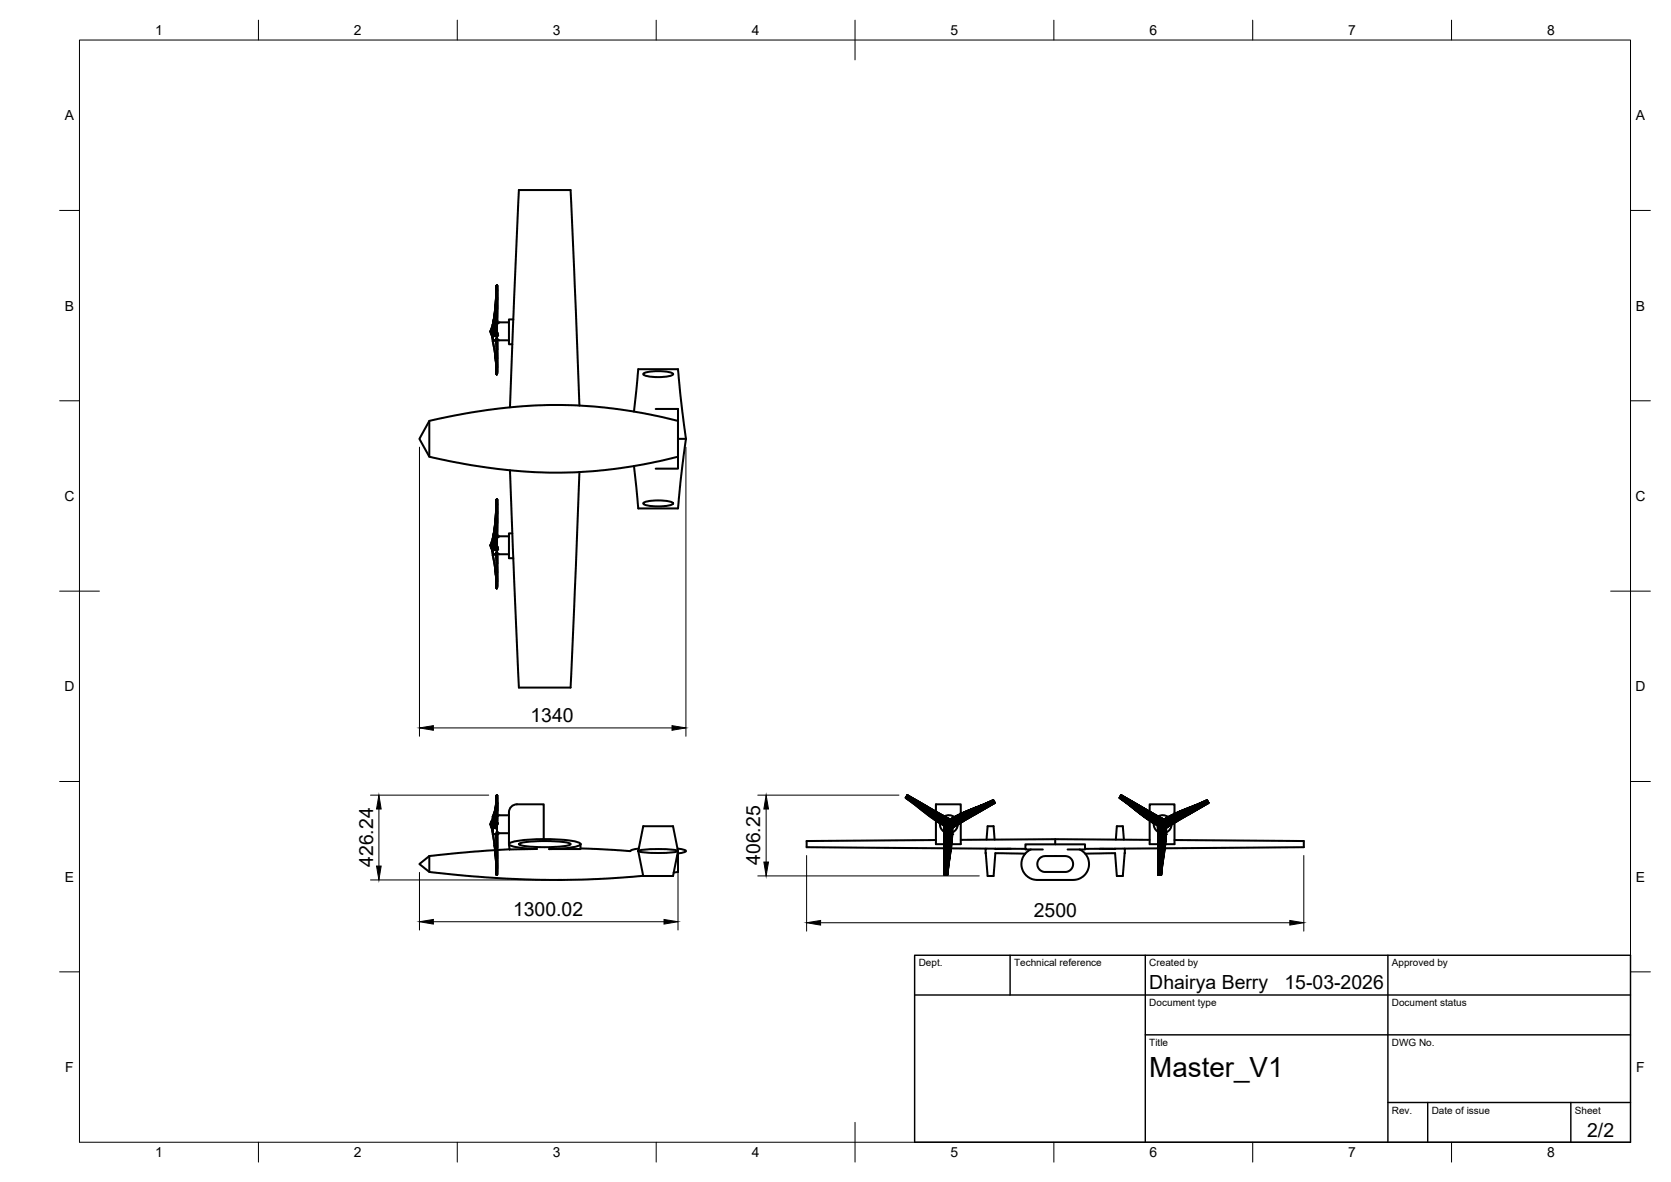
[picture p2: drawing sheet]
<svg xmlns="http://www.w3.org/2000/svg" width="420mm" height="297mm" viewBox="0 0 420 297" stroke-linecap="round" stroke-linejoin="round" font-family="sans-serif">
<!-- layer: Visible -->
<g fill="none" stroke="#000" stroke-width=".51">
<path d="M124.2 79.8l-.2 1.6M124.5 77.9l-.5 3.5M124.7 75.1l-.7 6.2 .6-4.6M124.8 71.8l-.3 8.9-.3 1.6M124.8 71.9l-.2 6.1-.3 2.9zM124.9 71.8l-.2 6.6-.2 2.3zM124.9 71.7l-.2 10.8M124.9 71.7l-.1 10.7M124.9 71.7v10.6M124.9 71.7l-.1 8.8M125 71.7v8.8M125 71.7v8.9"/>
<path d="M125 72l-.1-.3-.4 6.7-.4 2.7 .7-7.8M125 77.7v-6v8.9M125 73.2v-1.5v3.6M123.4 83.3v.1zM123.4 83.5l.7-.2v-.2l.7 .7M123.4 83.5l.2 .6M123.4 83.3v.2M123.4 83.3v.1M123.4 83.8l.8-.3 .1 .2-.7 .4M123.4 83.1h.7l-.1-.2 .9 .9M123.6 82.9l.7-2-.9 2.1M123.6 84.1l.1 .1"/>
<path d="M123.6 82.9l-.2 .4M123.6 84.1l.2 .7M123.7 82.9l-.3 .4M123.7 82.8l-.1 .1M123.8 82.6l.5 .1 .6 .9M123.8 84.2l.1 1.1M123.9 82.5l-.2 .4M123.9 84.2v1.3M123.9 81.5v.1M123.9 82.4v.1M123.9 85.9l.7 4.1 .3 4.1M123.9 82.4l.7 .5 .3 .7"/>
<path d="M123.9 81.6l.2-.5-.7 2M123.9 82.4l.6 .4 .4 .8M123.9 81.6l-.1 .3M124 82.6l.4 .3 .5 .8zM124 82v.4M124 84.1v.4M124 84.5l-.1 1.4 .8-.6 .3 8.6M124 81.4v.1M124 82.4h-.1M124 82.8l-.3 .1M124 84.5l-.1 1.4 .8 4.6 .2 3.6M124 84.3l-.1 1.4"/>
<path d="M124 82.3v.1M124 81l-.1 .5M124.1 80.4l-.2 1.2M124.2 84.4l.2-.4 .4 .2-.3-.1-.1 .4M124.4 82.4h.1M124.4 80.8l-.3 1.4M124.4 84l-.3 .3M124.4 84l-.1-.3 .5 .4M124.4 84l.4 .2M124.4 80.8l-.4 1.3M124.4 84l-.4 .2M124.5 88.9l.4 5.2-.4-4.8"/>
<path d="M124.6 82.5v.1M124.6 80.6v1.9l-.2-.1zM124.6 89.9l.3 4.2M124.7 84.5v-.2l-.1 .2M124.7 90.5l.2 3.5M124.7 84.5h.3M124.7 91.4l.1 2.6M124.8 92.2v1.7M124.8 84.4h.1zM124.8 93.1v.8M124.8 93.9l.1 .2M124.8 83.9l-.7-.6 .7 .7"/>
<path d="M124.9 84.3l-.3-.1 .3 .1M124.9 83.6l.1 .8zM124.9 83.5v.3M124.9 84.4h.1M124.9 84.3h-.2l.1 .2M124.9 85.1l.1 8.7M124.9 83.8l.1 .2M124.9 83.8h.1M125 84.9l.1 .4 .5 .2M125 81.7v1.6M125 84.4v.5M125 85h.1"/>
<path d="M125 84.9l-.1 .2M125 84.8v9M125 84.8l-.2 .4 .2 8.6M125 84.7l-.3 .6 .1-.1 .1 4.3M125 84.4h-.1M125 83.4h-.1M125 80.5l.1 .8M125 85.1v8.4M125 84v.2M125 84l.1 .2M125 84v.1M125 84.4h.1"/>
<path d="M125 80.5v.9M125 84h.1M125 80.6l.1 .7 .5-.3M125 93.8l-.1 .3M125 85.2v7.1M125 84.2v.1M125 84.1h.1M125 83.7h-.1M125 80.7l.1 .5v-.2M125 87.8v-2.6v4.9M125 87.8v.1M125 90.1v.1"/>
<path d="M125 84.3h.1M125 83.8h-.1M125 93.5h.1M125.1 84.3h-.1M125.1 83.9h-.1M125.1 84.2l-.1 .2M125.1 84h-.1M125.6 81h2.4M125.6 85.5h2.4M129.1 80.3h-1.1v6.2h.8M161.8 93.8a11.8 11.8 0 0 1 7.3 0l.1 .2a6.8 6.8 0 0 1-4.6 .8l-2.5-.5-.4-.3zM107.9 105.8v9"/>
<path d="M107.9 105.8l1-.3a126.3 126.3 0 0 1 50-2.2 76.2 76.2 0 0 1 11.6 2.6v8.7a118.6 118.6 0 0 1-56.8 1.4l-5.8-1.2-2.4-4.5zM128.2 118.2l2.3 54.6h13l2.2-54.2M145.7 101.9l-2.2-54.1h-13l-2.3 54.6M159.4 103.4l1.1-10.6h10l.6 6.5 1.4 11M164.9 102.8h5.6v15h-5.6M170.5 110.3h2M172.5 110.3l-1.4 10.9-.6 6.6h-10l-1.1-10.7M123.4 137v.2zM123.4 137.2l.7-.1v-.2l.7 .7M123.4 137.2l.2 .6M123.4 137v.2M123.4 137.5l.8-.2 .1 .2-.7 .3"/>
<path d="M123.4 136.9h.7l-.1-.3 .9 .9M123.6 136.6l.7-2-.9 2.2M123.6 137.8l.1 .1M123.6 136.6l-.2 .4M123.6 137.9l.2 .7M123.7 136.6l-.3 .4M123.7 137.9l.2 1.2M123.7 138h.1M123.7 136.6h.1M123.7 136.6h-.1M123.8 136.3l.5 .2 .6 .9M123.9 136.2l-.2 .4"/>
<path d="M123.9 138v1.1M123.9 135.3h.1M123.9 136.2h.1M123.9 139.6l.7 4.2 .3 4.1M123.9 136.2l.7 .4 .3 .8M123.9 139.1v.2M123.9 135.3v.1M123.9 135.4l.2-.6-.7 2.1M123.9 136.2l.6 .3 .4 .9M123.9 135.4l-.1 .2M123.9 139.3v.2M124 136.4l.4 .2 .5 .8z"/>
<path d="M124 135.8v.4M124 137.9v.3M124 136.2h-.1M124 136.5l-.3 .1M124 138l-.1 1.3M124 135.1v.1M124 136.1v.1M124 138h.1M124 134.7l-.1 .6M124.1 134.1l-.2 1.2 .1-.2M124.2 133.6l-.2 1.6M124.4 136.2h.1"/>
<path d="M124.4 134.5l-.3 1.4M124.4 137.7l-.3 .4M124.4 137.7l-.1-.2 .5 .3M124.4 137.7l.4 .2M124.4 134.5l-.4 1.4M124.4 137.7l-.4 .3M124.5 131.6l-.5 3.5M124.6 136.3h.1M124.6 134.4v1.9l-.2-.1zM124.7 138.2v-.1l-.1 .2M124.7 128.8l-.7 6.3 .6-4.6M124.7 138.3h.3"/>
<path d="M124.8 125.6l-.3 8.8-.3 1.6M124.8 125.6l-.5 9 .1-.1M124.8 125.6l-.4 8.9M124.8 138l-.4-.2-.2 .4M124.8 137.7l-.7-.6 .7 .7M124.9 136.1v-10.6l-.1 10.7M124.9 125.5l-.2 6.7-.2 2.2zM124.9 125.5l-.2 10.8M124.9 138.1l-.4-.2-.1 .3M124.9 137.4l.1 .8zM124.9 137.3l.1 .4M124.9 138.2h.1"/>
<path d="M124.9 138.1l-.1 .1M124.9 125.5l-.1 8.8M124.9 125.5v10.6M124.9 138.8l.1 8.7M125 138.7l.1 .4 .5 .2M125 135.4v1.7M125 138.2v.5M125 138.8h.1M125 138.7l-.1 .1M125 138.6v9M125 138.5l-.2 .5 .2 8.6M125 138.4l-.3 .7 .1-.1 .1 4.2"/>
<path d="M125 138.2h-.1M125 137.2h-.1M125 134.3l.1 .8M125 125.5v8.8M125 138.9v8.4M125 137.8v.2M125 138.2h.1M125 137.8h.1M125 134.3v.9M125 134.3l.1 .7 .5-.2M125 125.7l-.1-.2-.4 6.6-.4 2.7 .7-7.7M125 138.9v7.2"/>
<path d="M125 138.1v.1M125 137.9v.1M125 138h.1M125 137.4h-.1M125 134.4l.1 .6v-.2M125 131.5v-6v8.9M125 126.9v-1.4v3.6M125 138.1h.1M125 137.5l-.1 .1M125.1 138.1h-.1M125.1 137.7h-.1M125.1 138l-.1 .1"/>
<path d="M125.1 137.8h-.1M125.6 134.8h2.4M125.6 139.3h2.4M128.8 134h-.8v6.3h1.1M161.8 126.3a11.8 11.8 0 0 1 7.3 0l.1 .2a6.8 6.8 0 0 1-4.6 .7l-2.5-.4-.4-.3zM124.5 142.7l.4 5.2-.4-4.8M124.6 143.6l.3 4.2M124.7 144.3l.2 3.5M124.7 145.1l.1 2.7v-1.8M124.8 146.9l.1 1M125 147.6l-.3-8.5-.8 .5 .1-1.4-.1 1.4 .8 4.7 .2 3.6M125 147.5l-.1 .4"/>
<path d="M125 141.7v-2.8v5M124.9 199.9l-.1 1.4M124.9 199.9v1.3M124.9 199.9v1.2M124.9 199.8v1.3M124.9 199.8v1.4M124.9 199.8l.1 1.6M125 199.8v1.8M125 199.9l-.2 .1-.1 3M125 199.9v2.1M125 199.9v.1M125 199.9v.8"/>
<path d="M228.1 199.9l8.8 5.2 2 .8-2-.9 1.6 .7M228.1 199.9l8.8 5.1M228.1 199.8l8.9 5.1M228.1 199.8l-.4 .7 8.3 6.1M281.8 199.9l8.8 5.2 2.1 .8M281.9 199.9l8.8 5.1-8.8-5.1 5 2.8M281.9 199.8l8.8 5.1zM107.9 215.1v4M107.9 215.1l-2.4 2 2.4 2 9.2 1 10.1 .7 14 .3M123.4 207.1l.7-1.4v.2l-.7 1.4M123.4 207.1h.1M123.4 207.1v.1"/>
<path d="M123.4 207.3l.2 .6M123.4 207.1v.2M123.4 207.6l.8-1.5 .1 .2-.7 1.6M123.5 207.8l.2 .7M123.6 207.8l.3 1.2M123.6 206.4l.1-.1-.2 .2M123.6 207.9h.1M123.6 206.4l-.2 .7M123.7 206.4l-.3 .5M123.7 206.3l-.1 .1M123.8 207.8l.1 1.6M123.9 207.8h.1"/>
<path d="M123.9 207.8l-.2 .1 .2 1.4M123.9 207.8v1.6M123.9 205.7l-.2 .7M123.9 205.2v.5M123.9 209.6l.7 5.1 .3 5.1M123.9 205.2h.1M123.9 205.3v.4M123.9 205.2v.2M123.9 209.4h.1M124 207.8h.1M124 207.4v.6M124 205.5l-.3 .9"/>
<path d="M124 207.7v.1M124.3 211.9l.4 4 .2 3.9-.5-7.4M124.4 208.1h.1M124.4 206.5l-.3 1.2M124.4 206.5l-.4 1M124.5 213.5l.4 6.3M124.5 213.6l-16.6 1.5M124.6 214.4l.3 5.4M124.6 208.1v.1M124.6 206.7v1.4h-.2zM124.6 203.2h.1M124.7 215.7l.1 4.1v-2.6"/>
<path d="M124.7 202.7l.2-2.8-.2 2.7-.7 2.8M124.7 202.6l-.8 2.6M124.7 202.6l-.8 2.7M124.7 201.7l-.1 1.5M124.8 202.3l-.8 3.1M124.8 218.6v1.2M124.8 201.9l-.4 2.7-.3 1.1 .7-3.5M124.8 200.2l-.2 3M124.8 201.6l-.3 5.1-.3 1.2M124.8 201.4l-.2 3.1-.4 1.6 .6-4.5M124.8 201.5l-.4 5M124.8 201.6l-.4 4.9"/>
<path d="M124.8 200l-.1 2.9M124.8 219.8h.1M124.9 201.6l-.3 5.1zM124.9 201.7l-.2 6.4M124.9 201.1l.1 .7zM124.9 219.8l-.2-4.4-.8-5.8 .1-1.6-.1 1.6h.8l.3 10.2M124.9 201.7l-.1 6.4M124.9 201.7v6.3M124.9 201.8l-.1 5.1M124.9 201.8v6.1M125 207.5v.4a1.18 1.18 0 0 0 .6 1.5M125 208.8l-.3 .8h.1l.1 5.1"/>
<path d="M125 206.9l.1 .3M125 209.6v9.9M125 206.9v.5M125 209l-.2 .6 .2 7.7-.1 2.5M125 206.8l.1 .4M125 206.8v-5v5.1M125 209.6v8.6M125 201.7v.2M125 202.6v-.9v5.1M125 203.8v-2.1l.1 3.5M125 203.4v-3.6v3.9M125 213v-3.4v6.1"/>
<path d="M125 206.6l.1 .1M125 203.8h.1M125 205.2h.1M125.1 209.3l-.1 .3M125.1 209.1l-.1 .5M125.1 209.1l-.2 .5 .1 10.2-.1-10.2zM125.1 209.1l-.1 .5zM125.1 206.8l-.1-.1 .1 .3M125.1 207l-.1-.3 .1 .4M125.6 204.9h2.4M125.6 209.4h2.4M125.6 204.9l-.6 .3"/>
<path d="M128 212.1v.1M128 212.2l.1 .2a18.7 18.7 0 0 0 6.9 1l-6.9 .1zM128.1 213.4l-3.1 .2M130 202.1h6.7v8.8M130 202.1a2 2 0 0 0-2 2v8M130.6 212a33.3 33.3 0 0 1 12.8 0l.1 .1a14.4 14.4 0 0 1-6.5 .8 14.4 14.4 0 0 1-6.5-.8zM136.7 210.9a24.4 24.4 0 0 0-8.6 1l-.1 .2M136.7 210.9l3.6 .1a15.9 15.9 0 0 1 5.6 1l.1 .1M138 213.4a20.3 20.3 0 0 0 7.9-1.1l.1-.2v1.3zM146 213.2l12.5 .7M160.5 213.9a25.4 25.4 0 0 1 10 0 25.4 25.4 0 0 1-10 0zM160.5 214l1.2 6.1h7.5l1.3-6.1"/>
<path d="M160.5 213.8l1.2-6.2h7.5l1.3 6.2M160.6 213.2l-1.8 .4-.3 .3M170.4 213.2l1.7 .4 .4 .3-.7 .3-1.3 .3M170.5 214.2v1l-.3-.1M170.5 215.2v3.9l-1.1 .2M227.8 200.5l6.4 4.7 1.9 1.2M227.8 200.4l8.3 6M227.9 200.3l6.6 4.4 1.8 1.3-.1 .2-5.4-3.9-3-1.9M227.9 200.2l6.6 4 2 1.5-.1 .2-2.3-1.7-6.2-4M228 200.1l8.6 5.4 .1-.2M228 200l8.7 5.3M228.6 200.1l-.5-.3 5 2.9"/>
<path d="M235.3 211.1l-32.5 .3v1.5l34.6 .3M235.3 204v-1.9h6.3v2.4M235.3 206.2v5.9h2.1M236 206.6l1.4 .9M236 206.6l-8.2-6.1 5.9 4.4 3.9 2.6M236 206.6l1.6 .9v.2M236.1 204.4l.9 .5M236.2 206.3l1.5 .8 .4 2.5h.2l-.2-2.5M236.3 206.8a2.25 2.25 0 0 0 1.1 2.2M236.7 205.3l1.8 .6M236.7 205.3l1.6 .6M236.9 205h.1"/>
<path d="M237 204.9l1.1 .6M237 204.9l.7 .4M237.2 207.4l.2 .1M237.3 207.5l.2 2.1-.1-2.1M237.4 207.5l.3 2.1-.1 10.2 .1-8.9a7 7 0 0 0-.3-3.3M237.4 207.4l.3 .6M237.4 207.9l.1 1.7M237.4 208.4l.1 1.2M237.4 208.9v.7M237.4 219.8h.9l1.1-10.2-1.1 10.2M237.4 210.7v-1.1l.1 10.2 .1-10.2v10.2M237.4 214.1v5.7v-.5"/>
<path d="M237.5 205.2l1.2-.3 1.3 .4M237.5 209.6v10.2zM237.5 207.8l.4 1.8M237.6 207.9l.3 1.7M237.8 219.8l.3-8.3 .2-1.9h.2l-.3 3.6-.3 6.6M237.9 209.6h.2l-.4 10.2M237.9 209.6l-.2 10.2M238.2 219.8l.2-3.5 .8-6.7-1 10.2M238.4 207.1h-.7v.3M238.4 206.9l.4 .2zM238.6 207.1l.4 .8 .4-.1M238.6 207.1l-.2 .3 .2-.3h-.2l.1 2.5h.2l-.6 7-.1 3.2"/>
<path d="M238.7 205.9l-1.9-.7-8.8-5.2 8.8 5.2 2 .7M238.7 207l-2.3-1.1-.1 .1 2 1.1M238.7 206.9l2-1.2 .1 .2-2.1 1.4M238.7 207.4v2.2h.3l-.7 6.7-.2 3.5M238.7 206.1l4-2 7-3-7.7 3.2-1.7 .9 9.5-4.1 .3 .7-8.8 5.1M238.8 206.2l.2 .2-.4 .7M238.8 207.6l2.1-1.5 .1 .2-2 1.6 .1 1.7M238.9 205.9l1.4-.7-1.4 .7M238.9 205.9h-.7M239.1 205.9h-.2M239.1 213.2l18.7 .1M239.2 207.8v4.1l-1 7.9"/>
<path d="M239.4 207.8l-.1 1.8h.1M239.5 208l1.7-1.3zM239.5 208l-.1 1.6 .1-1.6M239.5 208v.2M239.5 207.7l-.1 .1M239.8 207.4l-.3 .6M240.3 205.2l-1.7 .8M240.5 205.5l-1.5 .9-2.4-.9-.1 .2 2.3 1M240.8 207.2a2.25 2.25 0 0 1-1.3 2M241.1 206.5l-1.4 1.2M241.1 206.5l-1.3 1M241.2 206.7l8.9-5.1z"/>
<path d="M241.3 206.8l-1.8 1.2M241.3 206.8l8.8-5.1-8.8 5.1M241.3 206.8l-1.5 1M241.3 206.8l-1.1 .7M241.3 206.9l-.7 .4M241.6 211.1l23.7-.2 23.8 .2M241.6 206.7v5.4h-2.4M242.2 206.4l-.9 .5M247.9 213.3l-.1 1.1 .5 5.7h1.5l.5-5.7 7.5 .1M248.1 211l.2-3.4h1.5l.3 3.4M249.6 202l.5-.2-4.9 2.8M249.8 201.1l-7.1 3.1-2.2 1.2"/>
<path d="M249.8 201.2l-9.3 4.2M249.8 201.2l-2.8 1.5-6.5 2.9 .2 .1 2-.8 7.2-3.6M249.9 201.4l-5.9 3.1-3.2 1.4 .1 .2 2.3-1 6.7-3.7M250 201.5l-9 4.8 .1 .2M250 201.6l-8.9 4.9M250 201.6l-8.9 5-1.5 1.3M250.3 213.3h3.8M259.2 213.5l-1 .6-1 1.2-.4 1.4 .1 1.3 .5 1.3 1 1 1.1 .6 1.1 .2h9.7l.9-.2 1-.6 1.3-1.5 .3-1.2v-.9l-.2-.9-.6-1.1-.5-.6-1.1-.6M261.3 215.8l.7-.5 .7-.2 5.5 .1 .8 .3 .5 .6 .3 .6v.8l-.5 1-1 .6h-5.9l-.9-.4-.6-.9v-1zM262.2 213.5h-4.4v-1.3h15v1.3h-4.4M265.3 210.9v1.3M280.4 213.3h-3.9"/>
<path d="M280.6 211l.2-3.4h1.5l.3 3.4M281.5 200.5l6.7 4.9 1.7 1M281.5 200.4l8.4 6M281.6 200.3l6.7 4.4 1.8 1.3-.1 .2-8.4-5.8M281.7 200.2l6.5 4 2.1 1.5-.1 .2-8.5-5.7M281.7 200.1l8.7 5.4 .1-.2M281.8 200l8.7 5.3M282.4 200.1l-.5-.3-.4 .7 8.2 6.1-1.6-1-6.6-5.1 6.2 4.6 3.7 2.4M282.8 213.3v.1M282.8 214.4l-.5 5.7h-1.5l-.4-5.7-7.5 .1M282.8 214.4h.1M282.8 213.4h.1"/>
<path d="M282.8 213.4v1M289.1 204v-1.9h6.2v2.4M289.1 206.2v5.9h2.1M289.7 206.6l1.7 .9-.1 .2M289.8 204.4l.9 .5M289.9 206.3l1.6 .8 .3 2.5h.3l-.3-2.5M290.1 206.8a2.25 2.25 0 0 0 1.1 2.2M290.5 205.3l1.7 .6M290.5 205.3l1.6 .6M290.7 204.9l1.2 .6M290.7 204.9l.7 .4M291 207.4l.1 .1"/>
<path d="M291.1 207.5l.2 2.1-.2-2.1M291.1 207.5l-1.4-.9 1.4 .9M291.1 207.5l.4 2.1-.1 10.2 .1-10.2-.3-2M291.1 207.4l.4 .6M291.1 207.9l.2 1.7M291.2 208.4v1.2M291.2 209.6v1.1M291.2 208.9v.7M291.2 209.6v10.2M291.2 213.2l-18.4 .1M291.2 214.1v5.7v-.5M291.2 205.2l1.3-.3 1.2 .4"/>
<path d="M291.3 209.6v10.2M291.3 207.8l.4 1.8M291.3 209.6v10.2zM291.4 207.9l.3 1.7M291.6 219.8l.2-7.6 .3-2.6h.2l-.3 2.9-.3 7.3M291.7 209.6h.1l-.2 2.6-.1 7.6M291.7 209.6l-.3 10.2M292.1 207.1h-.7v.3M292.2 206.9l.4 .2zM292.3 205.7l-1.6-.7 1.9 .9M292.3 207.1l.5 .8 .3-.1M292.3 207.1l-.1 .3 .1-.3h-.2l.2 2.5h.2l-.8 10.2"/>
<path d="M292.4 205.9l-1.8-.7-8.8-5.2 8.8 5.2 2 .7M292.4 207l-2.2-1.1-.1 .1 2 1.1M292.5 206.9l1.9-1.2 .1 .2-2.1 1.4M292.5 207.4v2.2h.2l-.9 10.2M292.6 206.2l.2 .2-.5 .7M292.6 207.6l2-1.5 .1 .2-2 1.6v1.7h.1M292.7 205.9l1.4-.7-1.4 .7M292.7 205.9h-.8M292.8 205.9h-.1M292.9 209.6l-.1 2.9-.8 7.3v-2.5zM293 207.8l-.1 3.7-.9 8.3 1.1-9.2 .1-1-1.2 10.2h-.8M293.1 207.8h.1"/>
<path d="M293.1 207.8l.1 1.8M293.2 207.8h.1M293.2 208v1.6v-1.6M293.2 208l1.8-1.3zM293.2 208v.2M293.3 207.7l-.1 .1M293.6 207.4l-.4 .6M294.1 205.2l-1.6 .9-.1-.1M294.2 205.5l-1.4 .9-2.4-.9-.1 .2 2.3 1M294.6 207.2a2.25 2.25 0 0 1-1.4 2M294.8 206.5l-1.4 1.2M294.8 206.5l9-4.9-8.9 5-1.6 1.3"/>
<path d="M294.8 206.5l-1.3 1M294.9 206.7l8.9-5.1zM295 206.8l-1.8 1.2M295 206.8l8.8-5.1-8.8 5.1M295 206.8l-1.4 1M295 206.8l-1 .7M295.1 206.9l-.7 .4M295.3 211.1l32.5 .3v1.5l-34.9 .3M295.3 206.7v5.4h-2.3M298.9 204.6l5-2.8-8.8 5.1 .9-.5M303.5 201.1l-9.4 4.1 9.4-4.1 .4 .7-.5 .2M303.5 201.1l-7.1 3-3.9 2"/>
<path d="M303.5 201.1l-9.3 4.3 6.5-2.8 2.8-1.4M303.6 201.2l-2.9 1.5-6.4 2.9 .1 .1 1.8-.7 7.4-3.7M303.7 201.4l-6.3 3.2-2.9 1.3 .1 .2 2.3-1 6.8-3.7M303.7 201.5l-9 4.8 .1 .2M161.7 220.1a249 249 0 0 1-21.3 1h.1"/>
</g>
<g fill="#000">
<circle cx="123.4" cy="83.3" r=".25"/>
<circle cx="124.9" cy="83.6" r=".25"/>
<circle cx="125" cy="83.9" r=".25"/>
<circle cx="125" cy="84.4" r=".25"/>
<circle cx="125" cy="84.3" r=".25"/>
<circle cx="125.1" cy="81.2" r=".25"/>
<circle cx="123.4" cy="137.1" r=".25"/>
<circle cx="124.9" cy="137.4" r=".25"/>
<circle cx="124.9" cy="137.6" r=".25"/>
<circle cx="125" cy="137.7" r=".25"/>
<circle cx="125" cy="138.2" r=".25"/>
<circle cx="125" cy="138.1" r=".25"/>
<circle cx="125.1" cy="135" r=".25"/>
<circle cx="123.4" cy="207.1" r=".25"/>
<circle cx="125" cy="209.6" r=".25"/>
<circle cx="239.4" cy="209.6" r=".25"/>
<circle cx="239.4" cy="207.8" r=".25"/>
<circle cx="240.3" cy="205.2" r=".25"/>
<circle cx="289.7" cy="206.6" r=".25"/>
<circle cx="293.2" cy="209.6" r=".25"/>
<circle cx="294.1" cy="205.2" r=".25"/>
</g>
<!-- layer: BORDER -->
<g fill="none" stroke="#000" stroke-width=".25">
<path d="M20 10.1h390v276.9h-390zM65 5.1v5M115 5.1v5M165 5.1v5M215 5.1v10M265 5.1v5M315 5.1v5M365 5.1v5M15 52.9h5M410 52.9h5M15 100.7h5M410 100.7h5"/>
<path d="M15 148.6h10M405 148.6h10M15 196.4h5M410 196.4h5M15 244.2h5M410 244.2h5M65 287v5M115 287v5M165 287v5M215 282.1v9.9M265 287v5M315 287v5"/>
<path d="M365 287v5"/>
</g>
<!-- layer: TITLEBLOCK -->
<path d="M230 240.1h180v46.9h-180zM230 250h180M254 240.1v9.9M288 240.1v46.9M349 240.1v46.9M288 260.1h122M349 277.1h61M359 277.1v9.9M395 277.1v9.9" fill="none" stroke="#000" stroke-width=".36"/>
<!-- layer: FD_Dimensions -->
<g fill="none" stroke="#000" stroke-width=".25">
<path d="M105.5 112.4v72.6M172.5 112.4v72.6M93.2 199.8h29.7M109 182.9h60M190.5 199.8h35.5M95.3 203.3v14.3M105.5 219.2v14.5M170.5 217.2v16.5M192.6 203.3v13.3M202.8 215v19M327.8 215v19M93.2 221.1h45.2"/>
<path d="M109 231.6h58M190.5 220.1h55.7M206.3 231.9h118"/>
</g>
<path d="M105.5 182.9l3.5-.5v1.1zM169 182.4l3.5 .5-3.5 .6zM94.7 217.6h1.1l-.5 3.5zM95.3 199.8l.5 3.5h-1.1zM192.1 216.6h1.1l-.6 3.5zM192.6 199.8l.6 3.5h-1.1zM105.5 231.6l3.5-.5v1.1zM167 231.1l3.5 .5-3.5 .6zM202.8 231.9l3.5-.6v1.2zM324.3 231.3l3.5 .6-3.5 .6z" fill="#000" stroke="#000" stroke-width=".25"/>
<text font-size="7" x="289" y="270.6">Master_V1</text>
<g font-size="4.9">
<text x="133.4" y="181.5">1340</text>
<text x="93.8" y="217.9" transform="rotate(-90 93.8 217.9)">426.24</text>
<text x="191.2" y="217.4" transform="rotate(-90 191.2 217.4)">406.25</text>
<text x="129" y="230.2">1300.02</text>
<text x="259.9" y="230.4">2500</text>
<text x="289" y="248.5">Dhairya Berry</text>
<text x="323" y="248.5">15-03-2026</text>
<text x="399.1" y="285.7">2/2</text>
</g>
<g font-size="3.5">
<text x="39" y="8.8">1</text>
<text x="89" y="8.8">2</text>
<text x="139" y="8.8">3</text>
<text x="189" y="8.8">4</text>
<text x="239" y="8.8">5</text>
<text x="289" y="8.8">6</text>
<text x="339" y="8.8">7</text>
<text x="389" y="8.8">8</text>
<text x="16.3" y="30.2">A</text>
<text x="411.3" y="30.2">A</text>
<text x="16.3" y="78">B</text>
<text x="411.3" y="78">B</text>
<text x="16.2" y="125.9">C</text>
<text x="411.2" y="125.9">C</text>
<text x="16.2" y="173.7">D</text>
<text x="411.2" y="173.7">D</text>
<text x="16.3" y="221.6">E</text>
<text x="411.3" y="221.6">E</text>
<text x="16.4" y="269.4">F</text>
<text x="411.4" y="269.4">F</text>
<text x="39" y="290.8">1</text>
<text x="89" y="290.8">2</text>
<text x="139" y="290.8">3</text>
<text x="189" y="290.8">4</text>
<text x="239" y="290.8">5</text>
<text x="289" y="290.8">6</text>
<text x="339" y="290.8">7</text>
<text x="389" y="290.8">8</text>
</g>
<g font-size="2.5">
<text x="231" y="242.9">Dept.</text>
<text x="255" y="242.9">Technical reference</text>
<text x="289" y="242.9">Created by</text>
<text x="350" y="242.9">Approved by</text>
<text x="289" y="252.8">Document type</text>
<text x="350" y="252.8">Document status</text>
<text x="289" y="262.9">Title</text>
<text x="350" y="262.9">DWG No.</text>
<text x="350" y="279.9">Rev.</text>
<text x="360" y="279.9">Date of issue</text>
<text x="396" y="279.9">Sheet</text>
</g>
</svg>
